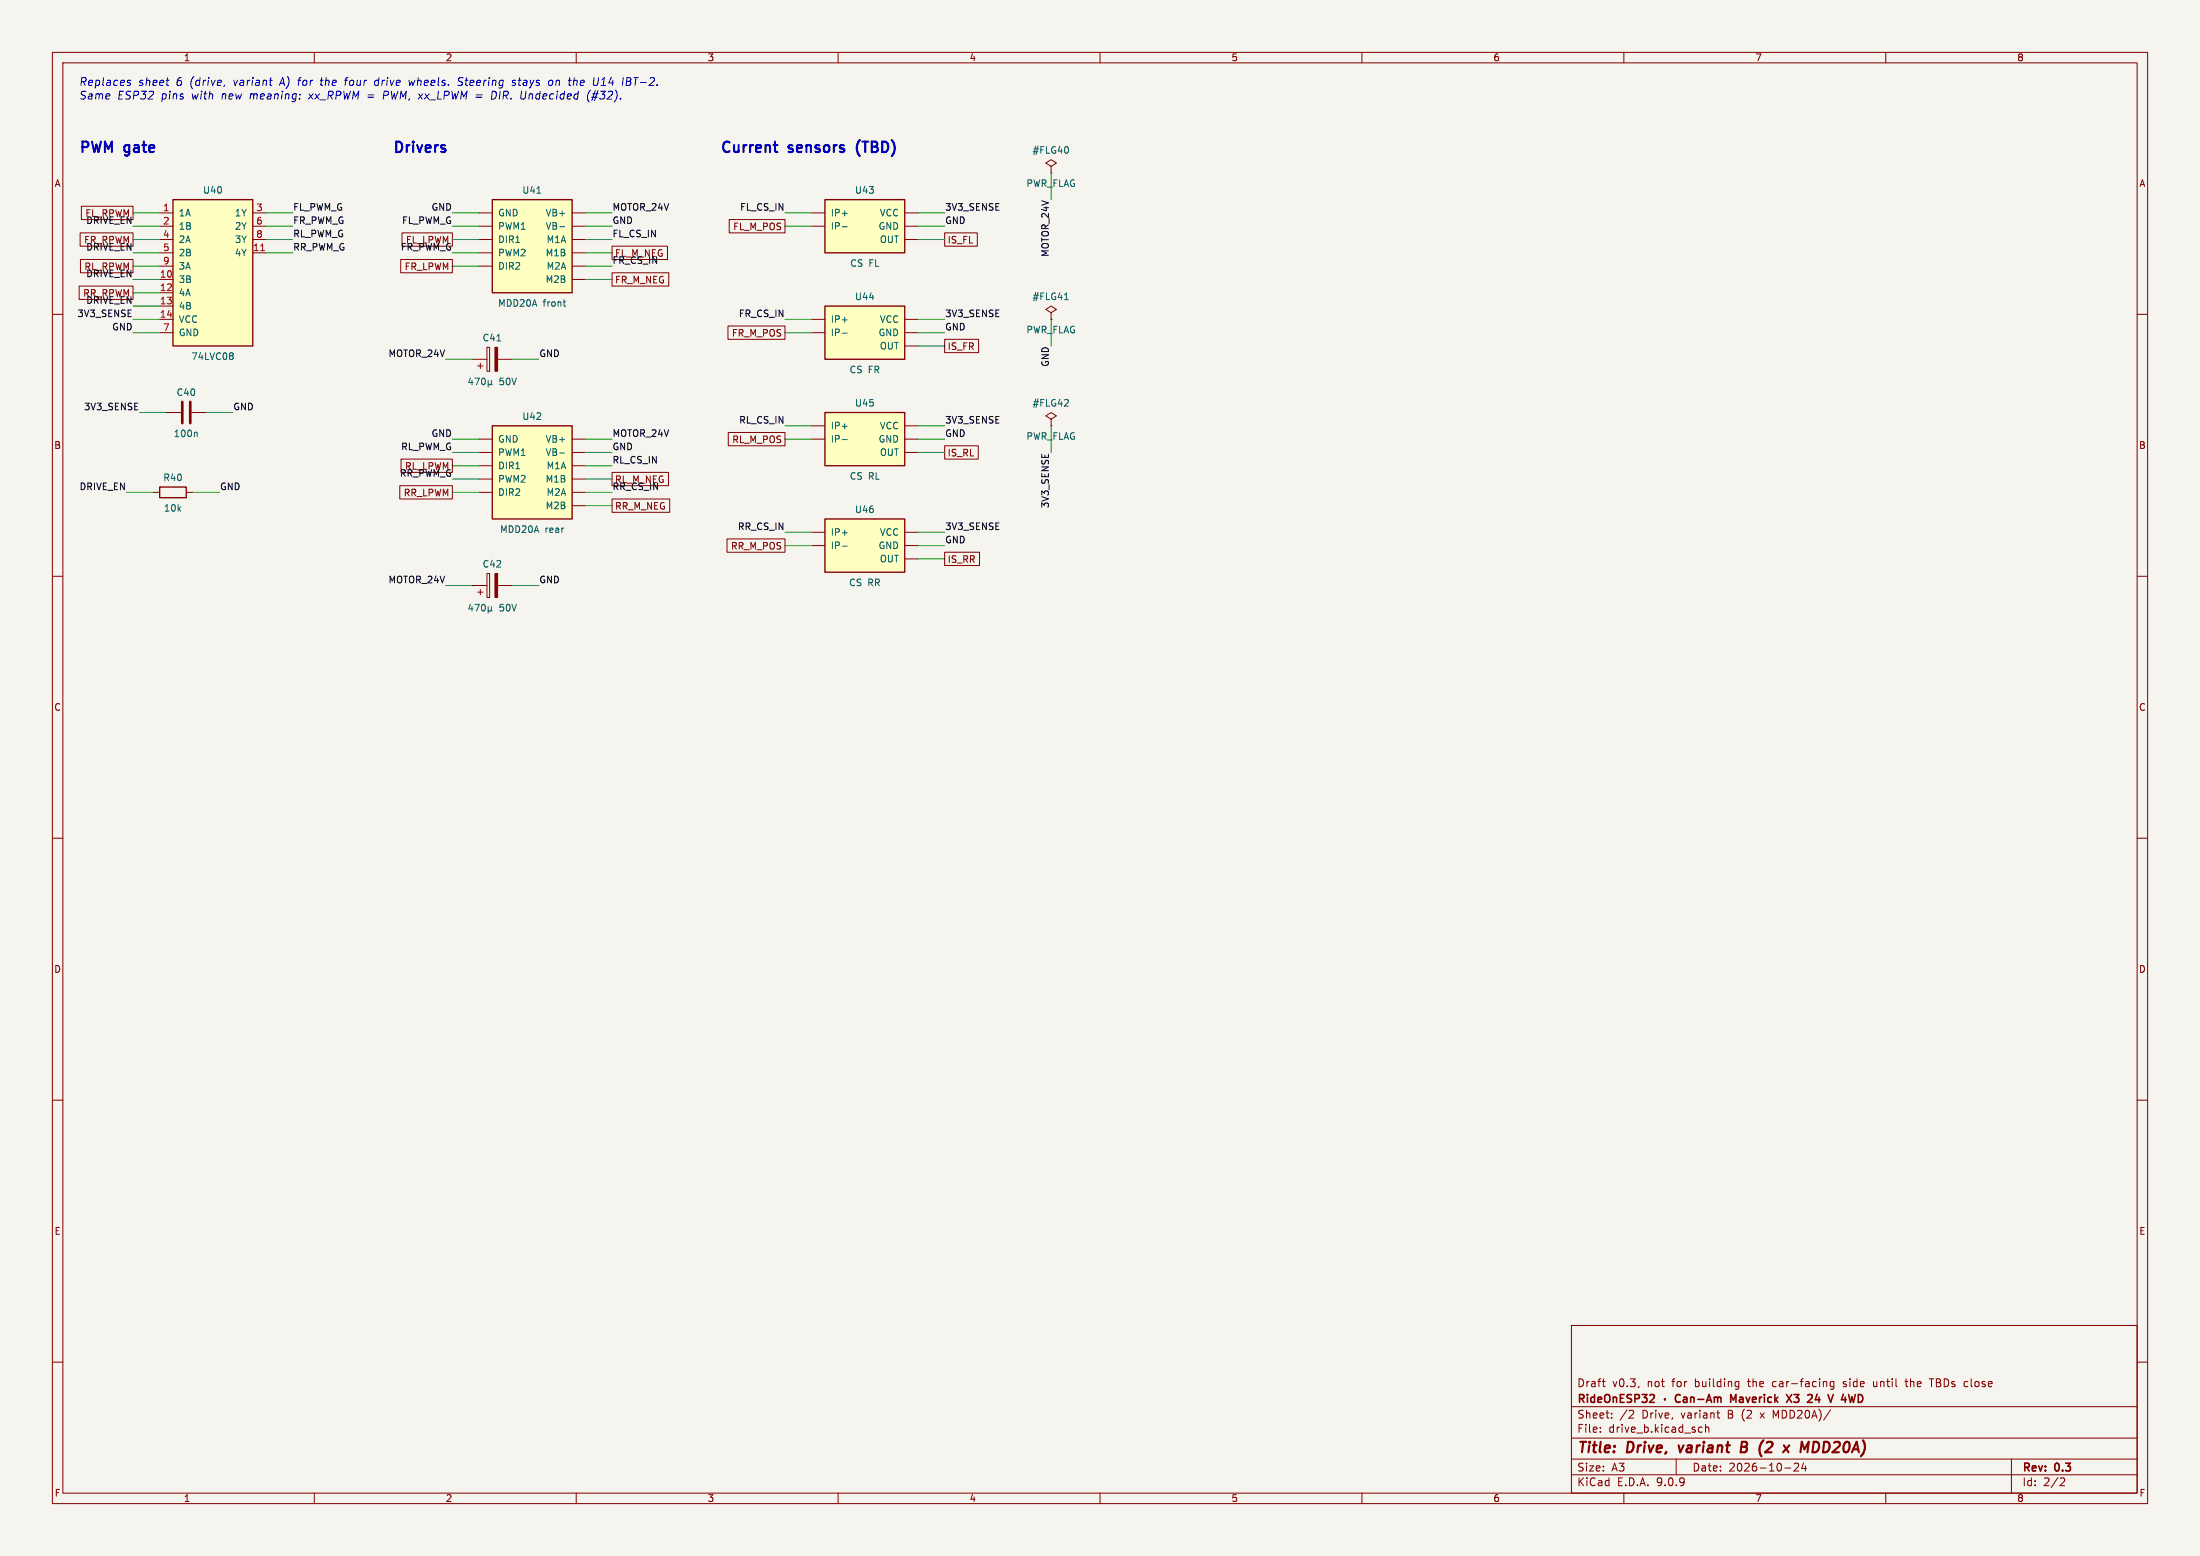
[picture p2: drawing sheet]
<svg xmlns="http://www.w3.org/2000/svg" width="420mm" height="297mm" viewBox="0 0 420 297" stroke-linecap="round" stroke-linejoin="round" font-family="sans-serif">
<path d="M0 0h420v297h-420z" fill="#f5f4ef" stroke="#f5f4ef" stroke-width=".19"/>
<g fill="none" stroke="#840000" stroke-width=".19">
<path d="M10 10h400v277h-400zM12 12h396v273h-396zM60 10v2M110 10v2M160 10v2M210 10v2M260 10v2M310 10v2M360 10v2M200.7 31.8l1-.7-1-.6-1.1 .6 1.1 .7v1.2M200.7 33h.1M10 60h2"/>
<path d="M408 60h2M10 110h2M408 110h2M10 160h2M408 160h2M10 210h2M408 210h2M300 253h108v32h-108zM10 260h2M300 278.5h108M300 274.5h108M300 268.5h108"/>
<path d="M305.5 273.2v.2M305.5 272.5v.1M305.9 263.7h.5M306.2 264.6l.2 .1M307.7 270.5v.2M307.7 269.8v.1M311.2 269.2l.5 .1 .2 .3-1 1.1h1M312.9 264.6l-.1 .2M320 278.5v3M324.4 273.3h.5M324.4 272.5h.5M325.6 272.5l.2-.1 .4 .1v.9"/>
<path d="M325.6 271.9v1.5M327.7 269.7h.6M328 270.6l.3 .1M331.5 263.7l.4 .1M331.9 264.6l-.4 .1M331.9 263.7v1.2l-.1 .2-.4 .1M339 270.3l-.5-1.1v1.5M342.5 279.4l.6-.1 .2 .1 .1 .3-1 1.1h1M344.3 279.2l-.4 1.1h1M344.7 279.8v1M348.7 263.8v.9M350.1 263.8l-.4-.1-.3 .3 .1 .6h.6"/>
<path d="M350.1 263.7v1.2l-.3 .3-.4-.1M351.9 264.6l.1 .1M351.9 263.8v.3M357.7 263.7v.8l.2 .2M363.7 263.7h.5M363.9 263.2v1.3l.3 .2M368.3 263.2h.9M368.7 263.2v1.5M384 278.5v6.5M408 260h2M60 285v2M110 285v2"/>
<path d="M160 285v2M210 285v2M260 285v2M300 281.5h108M310 285v2M340.7 280.2h1.2M360 285v2M393.5 282.1l.5 .1 .2 .3-1 1.1h1"/>
</g>
<path d="M320.5 275.9l.3 1.3M332.4 276.2h.7M333.1 276.2l.3 .1M333.2 275.2h-.7l-.2 2 1-.1M333.3 276.1l-.2 .1M336.7 274.9l-.1 .1M337.6 275.2l-.3 .2M338.2 276.1l-1.2 1.1h1.2M343.7 277.2l.3-2 .5 1.4 .8-1.4-.3 2M347.1 276.7l-.3 .4-.3 .1M347.2 275.5l-.5-.3h-.4l-.3 2" fill="none" stroke="#840000" stroke-width=".4"/>
<g fill="none" stroke="#840000" stroke-width=".3">
<path d="M315.5 266.2l.3 .3v.3l-.9 .9h.9M317.8 267v.2M320.8 266.3a.6 .6 0 0 0-.8 0 .6 .6 0 0 0-.2 .7 .56 .56 0 0 0 .3 .6 .56 .56 0 0 0 .7-.1M321.4 266.8h.6v.9M322 267l-.5 .1a.29 .29 0 0 0-.2 .3 .29 .29 0 0 0 .2 .3l.5-.1M322.8 266.8l.2-.1 .3 .1 .1 .9M322.8 266.7v1M324.1 267.1h1.2M325.8 267.7l.5-1.5 .5 1.5M325.9 267.3h.7M327.3 266.8l.4-.1 .2 .2M327.3 266.7v1"/>
<path d="M327.9 266.9l.2-.2 .4 .1v.9M327.9 266.9v.8M331.4 266.2l-.5 1.1-.5-1.1v1.5M341 266.2l1 1.5M342 266.2l-1 1.5M346.9 266.1l-.4 1.1h1"/>
</g>
<path d="M157.5 58.4h15.2v10.2h-15.2z" fill="#ffffc2"/>
<path d="M157.5 58.4h15.2v10.2h-15.2z" fill="none" stroke="#840000" stroke-width=".25"/>
<path d="M154.9 61h2.6M154.9 63.5h2.6M172.7 61h2.6M172.7 63.5h2.6M172.7 66h2.6" fill="none" stroke="#840000" stroke-width=".19"/>
<path d="M160.8 63.6h.9" fill="none" stroke="#006464" stroke-width=".19"/>
<path d="M33 38.1h15.3v27.9h-15.3z" fill="#ffffc2"/>
<path d="M33 38.1h15.3v27.9h-15.3z" fill="none" stroke="#840000" stroke-width=".25"/>
<g fill="none" stroke="#840000" stroke-width=".19">
<path d="M30.5 40.6h2.5M30.5 43.2h2.5M30.5 45.7h2.5M30.5 48.3h2.5M30.5 50.8h2.5M30.5 53.3h2.5M30.5 55.9h2.5M30.5 58.4h2.5M48.3 40.6h2.5M48.3 43.2h2.5M48.3 45.7h2.5M48.3 48.3h2.5"/>
<path d="M30.5 61h2.5M30.5 63.5h2.5"/>
</g>
<path d="M49.8 47.8h.7" fill="none" stroke="#a90000" stroke-width=".19"/>
<path d="M44.3 67.3l.2 .3-.2 .3 .2 .2v.3l-.2 .2" fill="none" stroke="#006464" stroke-width=".19"/>
<path d="M157.5 78.7h15.2v10.2h-15.2z" fill="#ffffc2"/>
<path d="M157.5 78.7h15.2v10.2h-15.2z" fill="none" stroke="#840000" stroke-width=".25"/>
<path d="M200.7 59.7l1-.6-1-.7-1.1 .7 1.1 .6v1.3M31.7 78.7h2.8M36.6 78.7h2.8M200.7 61h.1M154.9 81.3h2.6M154.9 83.8h2.6M172.7 81.3h2.6M172.7 83.8h2.6M172.7 86.4h2.6" fill="none" stroke="#840000" stroke-width=".19"/>
<path d="M203.2 57.2h.8M37.5 82.5l.1 .2v.7M160.8 83.9h.9" fill="none" stroke="#006464" stroke-width=".19"/>
<path d="M34.8 76.7v4.1M36.3 76.7v4.1" fill="none" stroke="#840000" stroke-width=".51"/>
<path d="M157.5 99.1h15.2v10.1h-15.2z" fill="#ffffc2"/>
<path d="M157.5 99.1h15.2v10.1h-15.2z" fill="none" stroke="#840000" stroke-width=".25"/>
<g fill="none" stroke="#840000" stroke-width=".19">
<path d="M90.2 68.6h2.8M91.2 69.9h1M91.7 69.3v1.1M93 66.3h.5v4.6h-.5zM95 68.6h2.8M90.2 111.8h2.8M91.2 113h1M91.7 112.5v1M93 109.5h.5v4.5h-.5zM95 111.8h2.8M154.9 101.6h2.6M154.9 104.1h2.6"/>
<path d="M172.7 101.6h2.6M172.7 104.1h2.6M172.7 106.7h2.6"/>
</g>
<g fill="none" stroke="#006464" stroke-width=".19">
<path d="M89.8 72.1l-.3 .9h.8M90.1 72.6v.8M90.7 72.2h.8l-.5 1.2M92 72.3l.2-.1a.68 .68 0 0 1 .5 .6 .68 .68 0 0 1-.5 .6l-.3-.4zM93.2 72.6v1.3M93.2 73.3l.2 .1 .4-.1M93.8 72.6v.7M93.8 73.3l.2 .1M94.9 65.1h.7M89.8 115.3l-.3 .9h.8M90.1 115.8v.8M90.7 115.4h.8l-.5 1.2"/>
<path d="M92 115.5l.2-.1a.68 .68 0 0 1 .5 .6 .68 .68 0 0 1-.5 .6l-.3-.5zM93.2 116.4l.2 .2 .4-.2M93.2 115.8v1.2M93.8 116.4l.2 .2M93.8 115.8v.6M160.8 104.2h.9"/>
</g>
<g fill="#840000" stroke="#840000" stroke-width=".19">
<path d="M94.5 109.5h.5v4.5h-.5z"/>
<path d="M94.5 66.3h.5v4.6h-.5z"/>
</g>
<path d="M94 38.1h15.2v17.8h-15.2z" fill="#ffffc2"/>
<path d="M94 38.1h15.2v17.8h-15.2zM30.5 93h5.1v2h-5.1z" fill="none" stroke="#840000" stroke-width=".25"/>
<g fill="none" stroke="#840000" stroke-width=".19">
<path d="M91.4 40.6h2.6M91.4 43.2h2.6M91.4 45.7h2.6M91.4 48.3h2.6M91.4 50.8h2.6M109.2 40.6h2.6M109.2 43.2h2.6M109.2 45.7h2.6M109.2 48.3h2.6M109.2 50.8h2.6M109.2 53.3h2.6M29.2 94h1.3"/>
<path d="M35.6 94h1.2"/>
</g>
<path d="M102.5 36.9h.7M106.8 43.3h1M107.5 57.6h.5M107.7 58.4l.3 .1" fill="none" stroke="#006464" stroke-width=".19"/>
<path d="M157.5 38.1h15.2v10.2h-15.2z" fill="#ffffc2"/>
<path d="M157.5 38.1h15.2v10.2h-15.2z" fill="none" stroke="#840000" stroke-width=".25"/>
<path d="M154.9 40.6h2.6M154.9 43.2h2.6M172.7 40.6h2.6M172.7 43.2h2.6M172.7 45.7h2.6M200.7 80l1-.6-1-.7-1.1 .7 1.1 .6v1.3M200.7 81.3h.1" fill="none" stroke="#840000" stroke-width=".19"/>
<path d="M160.8 43.3h.9M203.2 77.5h.8M203.9 76.4v.4" fill="none" stroke="#006464" stroke-width=".19"/>
<path d="M94 81.3h15.2v17.8h-15.2z" fill="#ffffc2"/>
<path d="M94 81.3h15.2v17.8h-15.2z" fill="none" stroke="#840000" stroke-width=".25"/>
<g fill="none" stroke="#840000" stroke-width=".19">
<path d="M15.5 39.4h9.9v2.5h-9.9zM15.1 54.6h10.3v2.6h-10.3zM15.3 44.4h10.1v2.6h-10.1zM15.4 49.5h10v2.6h-10zM76.5 49.5h9.9v2.6h-9.9zM76.7 44.4h9.7v2.6h-9.7zM116.8 52.1h10.9v2.5h-10.9zM116.8 47h10.6v2.5h-10.6zM139.2 41.9h10.7v2.6h-10.7zM180.3 44.4h6.3v2.6h-6.3zM139 62.2h10.9v2.6h-10.9zM180.3 64.8h6.5v2.5h-6.5z"/>
<path d="M76.3 92.7h10.1v2.6h-10.1zM76.6 87.6h9.8v2.6h-9.8zM91.4 83.8h2.6M91.4 86.4h2.6M91.4 88.9h2.6M91.4 91.4h2.6M91.4 94h2.6M109.2 83.8h2.6M109.2 86.4h2.6M109.2 88.9h2.6M109.2 91.4h2.6M109.2 94h2.6"/>
<path d="M109.2 96.5h2.6M116.8 95.2h11.1v2.6h-11.1zM116.8 90.2h10.8v2.5h-10.8zM139 82.5h10.9v2.6h-10.9zM180.3 85.1h6.5v2.5h-6.5zM138.8 102.9h11.1v2.5h-11.1zM180.3 105.4h6.7v2.6h-6.7z"/>
</g>
<path d="M106.8 86.5h1" fill="none" stroke="#006464" stroke-width=".19"/>
<g fill="none" stroke="#009600" stroke-width=".19">
<path d="M200.7 33v5.1M25.4 40.6h5.1M25.4 43.2h5.1M25.4 45.7h5.1M25.4 48.3h5.1M25.4 50.8h5.1M25.4 58.4h5.1M25.4 55.9h5.1M25.4 53.3h5.1M50.8 40.6h5.1M50.8 43.2h5.1M50.8 45.7h5.1"/>
<path d="M50.8 48.3h5.1M86.4 40.6h5M86.4 43.2h5M86.4 45.7h5M86.4 48.3h5M86.4 50.8h5M111.8 40.6h5M111.8 43.2h5M111.8 45.7h5M111.8 48.3h5M111.8 50.8h5M111.8 53.3h5"/>
<path d="M149.9 40.6h5M149.9 43.2h5M175.3 40.6h5M175.3 43.2h5M175.3 45.7h5M25.4 63.5h5.1M25.4 61h5.1M26.7 78.7h5M39.4 78.7h5M85.1 68.6h5.1M97.8 68.6h5.1M149.9 63.5h5"/>
<path d="M149.9 61h5M175.3 66h5M175.3 63.5h5M175.3 61h5M200.7 61v5M24.1 94h5.1M36.8 94h5.1M86.4 83.8h5M86.4 86.4h5M86.4 94h5M86.4 91.4h5M86.4 88.9h5"/>
<path d="M111.8 83.8h5M111.8 86.4h5M111.8 94h5M111.8 91.4h5M111.8 96.5h5M111.8 88.9h5M149.9 83.8h5M149.9 81.3h5M175.3 83.8h5M175.3 81.3h5M175.3 86.4h5M200.7 81.3v5.1"/>
<path d="M85.1 111.8h5.1M97.8 111.8h5.1M149.9 104.1h5M149.9 101.6h5M175.3 104.1h5M175.3 101.6h5M175.3 106.7h5"/>
</g>
<g fill="none" stroke="#0000c2" stroke-width=".4">
<path d="M16.8 27.2l-.3-.2h-.8v2M17.5 27l.5 2M19.3 27l-.5 2M20 29v-2l.7 1.5 .7-1.5v2M27.5 27v1.7M76.6 27.3l-.5-.3h-.5v2M78.9 27v.2M139.3 27.2a.69 .69 0 0 0-1.1 .1M147.7 27.7h.7M147.9 27v1.7M148.2 29h.2M164.1 26.7l-.3 .6"/>
<path d="M164.6 27h1.2M165.2 27v2M167.4 27.2l-.3-.2h-.7v2M169.4 27.3l-.5-.3h-.5v2M170.2 26.7l.4 .6"/>
</g>
<g fill="none" stroke="#0000c2" stroke-width=".19">
<path d="M24.4 15.7l.5 .2v.1l-.1 .2-.4 .1M24.4 15.4h.5M42.9 16.2l-.1 .3M56.9 15.3h.5M61.1 15.3h.6M61.4 14.8l-.1 1.3 .1 .2M65.8 15.3h.6M66.3 14.8l-.3 .2-.1 1.3M72.1 15.3l-.4 .1-.2 .2v.6l.5 .1M73.3 18.2h.5M73.4 17.4l-.2 1.5M78.1 15.3l.1 1 .4-.7 .2 .7"/>
<path d="M88.2 14.8l-.5 .1-.2 .3 .1 .3 .6 .2M88.3 16l-.4 .3-.5-.1M94 17.4l-.2 1.5h.4l.3-.2M98.4 15.4a.37 .37 0 0 0-.6 .2l.1 .1 .5 .2v.2l-.2 .2-.5-.1M100.4 17.4l-.1 1.2-.2 .2-.4 .1M104.8 15.5l.5-.2 .2 .3-.2 .6h-.5M108.8 14.8l-.2 1.3M109.6 14.8l-.2 1.5M110 15.3l-.4 .2M112.7 17.3a1.74 1.74 0 0 0-.3 2.2M112.9 18.6h1.1M113.1 17.9h1.1"/>
<path d="M113.7 17.3l-.7 1.9M114.3 14.8l-.2 1.2-.1 .2M119.6 15.5h.5M119.7 14.8l.6 .1M120.1 15.5l.3 .2M120.4 15.4l-.3 .1M120.4 16l-.3 .3h-.6"/>
</g>
<g font-size="2.8" fill="#0000c2">
<text x="15" y="30.2">PWM</text>
<text x="23.9" y="30.2">gate</text>
<text x="74.9" y="30.2">Drivers</text>
<text x="137.4" y="30.2">Current</text>
<text x="150.7" y="30.2">sensors</text>
<text x="164.4" y="30.2">(TBD)</text>
</g>
<g font-size="2.8" fill="#840000">
<text x="301" y="277.9">Title:</text>
<text x="310.6" y="277.9">Drive,</text>
<text x="321.4" y="277.9">variant</text>
<text x="334" y="277.9">B</text>
<text x="338.3" y="277.9">(2</text>
<text x="343.8" y="277.9">x</text>
<text x="347.8" y="277.9">MDD20A)</text>
</g>
<g font-size="2.1" fill="#0000c2">
<text x="15" y="16.7">Replaces</text>
<text x="26.4" y="16.7">sheet</text>
<text x="33.7" y="16.7">6 (drive,</text>
<text x="44.8" y="16.7">variant</text>
<text x="53.9" y="16.7">A)</text>
<text x="57.4" y="16.7">for</text>
<text x="61.9" y="16.7">the</text>
<text x="66.7" y="16.7">four</text>
<text x="72.5" y="16.7">drive</text>
<text x="79.2" y="16.7">wheels.</text>
<text x="88.7" y="16.7">Steering</text>
<text x="99.2" y="16.7">stays</text>
<text x="106.3" y="16.7">on</text>
<text x="110.3" y="16.7">the</text>
<text x="115.1" y="16.7">U14</text>
<text x="120.9" y="16.7">IBT-2.</text>
<text x="15" y="19.3">Same</text>
<text x="22.4" y="19.3">ESP32</text>
<text x="30.8" y="19.3">pins</text>
<text x="36.8" y="19.3">with</text>
<text x="42.6" y="19.3">new</text>
<text x="48.1" y="19.3">meaning:</text>
<text x="59.5" y="19.3">xx_RPWM =</text>
<text x="74" y="19.3">PWM, xx_LPWM =</text>
<text x="95.1" y="19.3">DIR.</text>
<text x="100.8" y="19.3">Undecided</text>
<text x="113.7" y="19.3">(#32).</text>
</g>
<g font-size="2.1" fill="#840000">
<text x="301" y="268.2">RideOnESP32</text>
<text x="301" y="265">Draft</text>
<text x="307.8" y="265">v0.3,</text>
<text x="314.5" y="265">not</text>
<text x="319.4" y="265">for</text>
<text x="323.8" y="265">building</text>
<text x="331.6" y="268.2">Maverick</text>
<text x="334.1" y="265">the</text>
<text x="338.9" y="265">car-facing</text>
<text x="343" y="268.2">X3</text>
<text x="347.6" y="268.2">24</text>
<text x="352.2" y="268.2">V</text>
<text x="352.6" y="265">side</text>
<text x="355.3" y="268.2">4WD</text>
<text x="358.5" y="265">until</text>
<text x="364.8" y="265">the</text>
<text x="369.6" y="265">TBDs close</text>
<text x="301" y="273.7">File:</text>
<text x="301" y="271">Sheet:</text>
<text x="307.1" y="273.7">drive_b.kicad_sch</text>
<text x="309.2" y="271">/2</text>
<text x="313.5" y="271">Drive,</text>
<text x="321.1" y="271">variant</text>
<text x="330.1" y="271">B (2</text>
<text x="336.6" y="271">x</text>
<text x="339.2" y="271">MDD20A)/</text>
<text x="301" y="281.1">Size:</text>
<text x="307.6" y="281.1">A3</text>
<text x="323" y="281.1">Date:</text>
<text x="330" y="281.1">2026-10-24</text>
<text x="386" y="281.3">Rev:</text>
<text x="392.4" y="281.3">0.3</text>
<text x="301" y="283.9">KiCad</text>
<text x="308.7" y="283.9">E.D.A.</text>
<text x="316.3" y="283.9">9.0.9</text>
<text x="386" y="283.9">Id:</text>
<text x="390.1" y="283.9">2/2</text>
</g>
<g font-size="1.8" fill="#840000">
<text x="35" y="11.9">1</text>
<text x="85" y="11.9">2</text>
<text x="135" y="11.9">3</text>
<text x="185" y="11.9">4</text>
<text x="235" y="11.9">5</text>
<text x="285" y="11.9">6</text>
<text x="335" y="11.9">7</text>
<text x="385" y="11.9">8</text>
<text x="10.3" y="35.9">A</text>
<text x="408.3" y="35.9">A</text>
<text x="16" y="46.7">FR_RPWM</text>
<text x="139.9" y="44.1">FL_M_POS</text>
<text x="180.8" y="46.7">IS_FL</text>
<text x="77.2" y="51.8">FR_LPWM</text>
<text x="117.3" y="49.2">FL_M_NEG</text>
<text x="15.8" y="56.8">RR_RPWM</text>
<text x="117.3" y="54.3">FR_M_NEG</text>
<text x="139.6" y="64.5">FR_M_POS</text>
<text x="180.8" y="67">IS_FR</text>
<text x="10.3" y="85.9">B</text>
<text x="139.7" y="84.8">RL_M_POS</text>
<text x="180.8" y="87.3">IS_RL</text>
<text x="408.2" y="85.9">B</text>
<text x="77" y="94.9">RR_LPWM</text>
<text x="117.3" y="92.4">RL_M_NEG</text>
<text x="117.3" y="97.5">RR_M_NEG</text>
<text x="139.4" y="105.1">RR_M_POS</text>
<text x="180.8" y="107.6">IS_RR</text>
<text x="10.3" y="135.9">C</text>
<text x="408.2" y="135.9">C</text>
<text x="10.3" y="185.9">D</text>
<text x="408.2" y="185.9">D</text>
<text x="10.3" y="235.9">E</text>
<text x="408.3" y="235.9">E</text>
<text x="10.3" y="285.9">F</text>
<text x="35" y="286.9">1</text>
<text x="85" y="286.9">2</text>
<text x="135" y="286.9">3</text>
<text x="185" y="286.9">4</text>
<text x="235" y="286.9">5</text>
<text x="285" y="286.9">6</text>
<text x="335" y="286.9">7</text>
<text x="385" y="286.9">8</text>
<text x="408.3" y="285.9">F</text>
</g>
<g font-size="1.8" fill="#006464">
<text x="197" y="29.5">#FLG40</text>
<text x="195.8" y="35.9">PWR_FLAG</text>
<text x="34" y="41.5">1A</text>
<text x="38.7" y="37.2">U40</text>
<text x="44.7" y="41.5">1Y</text>
<text x="95" y="41.5">GND</text>
<text x="99.6" y="37.2">U41</text>
<text x="104.1" y="41.5">VB+</text>
<text x="158.5" y="41.5">IP+</text>
<text x="163.1" y="37.2">U43</text>
<text x="167.9" y="41.5">VCC</text>
<text x="34" y="44">1B</text>
<text x="34" y="46.6">2A</text>
<text x="44.7" y="44">2Y</text>
<text x="44.7" y="46.6">3Y</text>
<text x="95" y="44">PWM1</text>
<text x="95" y="46.6">DIR1</text>
<text x="104.1" y="44">VB-</text>
<text x="104.3" y="46.6">M1A</text>
<text x="158.5" y="44">IP-</text>
<text x="167.6" y="44">GND</text>
<text x="167.9" y="46.6">OUT</text>
<text x="34" y="49.1">2B</text>
<text x="34" y="51.7">3A</text>
<text x="44.7" y="49.1">4Y</text>
<text x="95" y="49.1">PWM2</text>
<text x="95" y="51.7">DIR2</text>
<text x="104.1" y="49.1">M1B</text>
<text x="104.3" y="51.7">M2A</text>
<text x="162.2" y="51.1">CS FL</text>
<text x="34" y="54.2">3B</text>
<text x="34" y="56.7">4A</text>
<text x="34" y="59.3">4B</text>
<text x="95" y="58.7">MDD20A</text>
<text x="103.7" y="58.7">front</text>
<text x="104.1" y="54.2">M2B</text>
<text x="163.1" y="57.5">U44</text>
<text x="197" y="57.5">#FLG41</text>
<text x="34" y="61.8">VCC</text>
<text x="34" y="64.4">GND</text>
<text x="92" y="65.4">C41</text>
<text x="158.5" y="61.8">IP+</text>
<text x="158.5" y="64.4">IP-</text>
<text x="167.6" y="64.4">GND</text>
<text x="167.9" y="61.8">VCC</text>
<text x="195.8" y="63.8">PWR_FLAG</text>
<text x="36.4" y="68.9">74LVC08</text>
<text x="162.1" y="71.4">CS FR</text>
<text x="167.9" y="66.9">OUT</text>
<text x="33.6" y="75.8">C40</text>
<text x="95.3" y="73.7">50V</text>
<text x="163.1" y="77.8">U45</text>
<text x="197" y="77.8">#FLG42</text>
<text x="33.1" y="83.6">100n</text>
<text x="99.6" y="80.3">U42</text>
<text x="158.5" y="82.1">IP+</text>
<text x="167.9" y="82.1">VCC</text>
<text x="95" y="84.7">GND</text>
<text x="95" y="87.2">PWM1</text>
<text x="95" y="89.8">DIR1</text>
<text x="104.1" y="84.7">VB+</text>
<text x="104.1" y="87.2">VB-</text>
<text x="104.3" y="89.8">M1A</text>
<text x="158.5" y="84.7">IP-</text>
<text x="167.6" y="84.7">GND</text>
<text x="167.9" y="87.2">OUT</text>
<text x="195.8" y="84.1">PWR_FLAG</text>
<text x="31.1" y="92">R40</text>
<text x="95" y="92.3">PWM2</text>
<text x="95" y="94.8">DIR2</text>
<text x="104.1" y="92.3">M1B</text>
<text x="104.3" y="94.8">M2A</text>
<text x="162.1" y="91.8">CS RL</text>
<text x="31.2" y="97.9">10k</text>
<text x="95.4" y="101.9">MDD20A</text>
<text x="104" y="101.9">rear</text>
<text x="104.1" y="97.4">M2B</text>
<text x="163.1" y="98.1">U46</text>
<text x="158.5" y="102.5">IP+</text>
<text x="158.5" y="105">IP-</text>
<text x="167.6" y="105">GND</text>
<text x="167.9" y="102.5">VCC</text>
<text x="167.9" y="107.5">OUT</text>
<text x="92" y="108.5">C42</text>
<text x="162" y="112.1">CS RR</text>
<text x="95.3" y="116.9">50V</text>
</g>
<g font-size="1.8" fill="#0f0f0f">
<text x="16.2" y="41.6">FL_RPWM</text>
<text x="55.9" y="40.3">FL_PWM_G</text>
<text x="82.3" y="40.3">GND</text>
<text x="116.8" y="40.3">MOTOR_24V</text>
<text x="141.2" y="40.3">FL_CS_IN</text>
<text x="180.3" y="40.3">3V3_SENSE</text>
<text x="16.4" y="42.8">DRIVE_EN</text>
<text x="16.4" y="47.9">DRIVE_EN</text>
<text x="55.9" y="45.4">RL_PWM_G</text>
<text x="55.9" y="42.8">FR_PWM_G</text>
<text x="55.9" y="47.9">RR_PWM_G</text>
<text x="76.4" y="47.9">FR_PWM_G</text>
<text x="76.7" y="42.8">FL_PWM_G</text>
<text x="77.4" y="46.7">FL_LPWM</text>
<text x="116.8" y="45.4">FL_CS_IN</text>
<text x="116.8" y="42.8">GND</text>
<text x="180.3" y="42.8">GND</text>
<text x="16" y="51.8">RL_RPWM</text>
<text x="16.4" y="53">DRIVE_EN</text>
<text x="116.8" y="50.5">FR_CS_IN</text>
<text x="200.3" y="49.1" transform="rotate(-90 200.3 49.1)">MOTOR_24V</text>
<text x="16.4" y="58.1">DRIVE_EN</text>
<text x="14.7" y="60.6">3V3_SENSE</text>
<text x="21.3" y="63.2">GND</text>
<text x="140.9" y="60.6">FR_CS_IN</text>
<text x="180.3" y="63.2">GND</text>
<text x="180.3" y="60.6">3V3_SENSE</text>
<text x="74.1" y="68.2">MOTOR_24V</text>
<text x="102.9" y="68.2">GND</text>
<text x="200.3" y="70.1" transform="rotate(-90 200.3 70.1)">GND</text>
<text x="15.9" y="78.4">3V3_SENSE</text>
<text x="44.4" y="78.4">GND</text>
<text x="82.3" y="83.5">GND</text>
<text x="116.8" y="83.5">MOTOR_24V</text>
<text x="141" y="80.9">RL_CS_IN</text>
<text x="180.3" y="83.5">GND</text>
<text x="180.3" y="80.9">3V3_SENSE</text>
<text x="76.5" y="86">RL_PWM_G</text>
<text x="77.2" y="89.9">RL_LPWM</text>
<text x="116.8" y="86">GND</text>
<text x="116.8" y="88.6">RL_CS_IN</text>
<text x="15.1" y="93.6">DRIVE_EN</text>
<text x="41.9" y="93.6">GND</text>
<text x="76.2" y="91.1">RR_PWM_G</text>
<text x="116.8" y="93.6">RR_CS_IN</text>
<text x="140.8" y="101.3">RR_CS_IN</text>
<text x="180.3" y="101.3">3V3_SENSE</text>
<text x="200.3" y="97.1" transform="rotate(-90 200.3 97.1)">3V3_SENSE</text>
<text x="180.3" y="103.8">GND</text>
<text x="74.1" y="111.4">MOTOR_24V</text>
<text x="102.9" y="111.4">GND</text>
</g>
<g font-size="1.8" fill="#a90000">
<text x="31" y="40.4">1</text>
<text x="48.8" y="40.4">3</text>
<text x="31" y="42.9">2</text>
<text x="31" y="45.5">4</text>
<text x="48.8" y="42.9">6</text>
<text x="48.8" y="45.5">8</text>
<text x="30.4" y="53.1">10</text>
<text x="31" y="48">5</text>
<text x="31" y="50.5">9</text>
<text x="48.2" y="48">11</text>
<text x="30.4" y="55.6">12</text>
<text x="30.4" y="58.2">13</text>
<text x="30.4" y="60.7">14</text>
<text x="31" y="63.2">7</text>
</g>
</svg>
